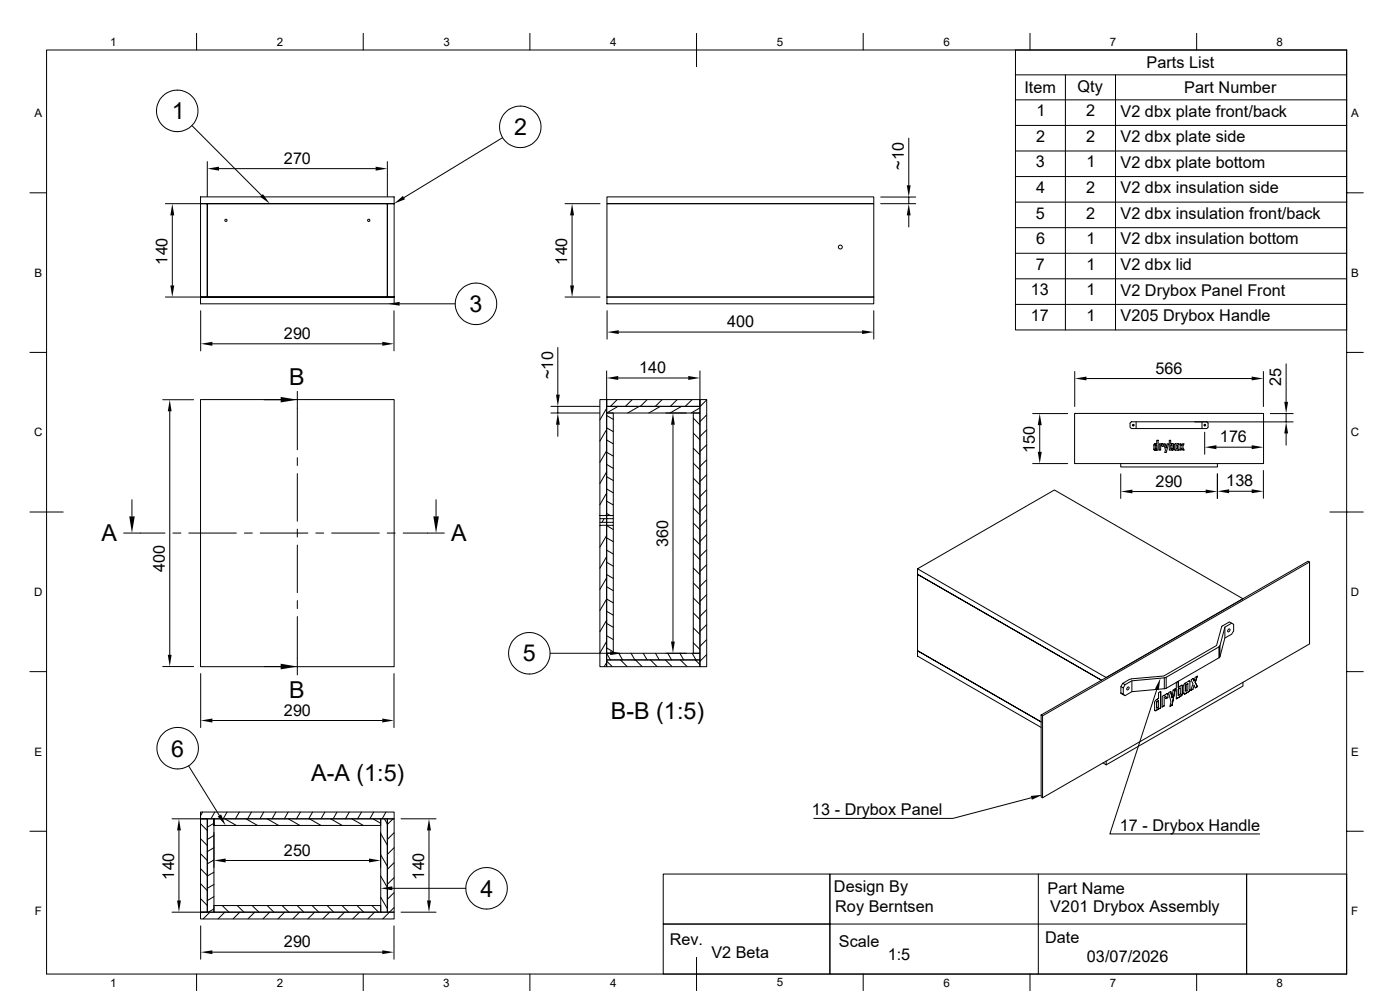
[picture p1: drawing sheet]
<svg xmlns="http://www.w3.org/2000/svg" width="420mm" height="297mm" viewBox="0 0 420 297" stroke-linecap="round" stroke-linejoin="round" font-family="sans-serif">
<g fill="none" stroke="#000" stroke-width=".3">
<path d="M14 15h390v276.9h-390zM59 10v5M109 10v5M159 10v5M209 10v10M259 10v5M309 10v5M359 10v5M404 15h-99.4v83.9h99.4M57.6 37.7l20.9 20.9M304.6 22.4h99.4M304.6 29.9h99.4"/>
<path d="M304.6 37.6h99.4M319.6 22.4v76.5M334.6 22.4v76.5M9 57.8h5M60.2 59h58v2h-58zM62.2 48.4v10.5M65.7 50.5h47M116.2 48.4v10.5M150.7 41.3l-29.5 17.9M182.1 59h80v2h-80zM264.2 59.1h10.5M272.6 41.4v14.1"/>
<path d="M272.6 59.1v1.9M304.6 45.3h99.4M304.6 52.9h99.4M404 57.8h5M49.6 61h12.6v28h-2v-28M51.7 64.6v21M62.2 61h54v28h2v-28h-2v28h-54zM169.5 61h10.5M171.6 64.6v21M182.1 61h80v28h-80zM264.2 61h10.5M272.6 64.6v3.4"/>
<path d="M304.6 60.6h99.4M304.6 68.2h99.4M304.6 75.9h99.4M49.6 89h10.5M60.2 89h58v2.1h-58zM60.2 93.1v12.1M118.2 93.1v12.1M119.9 91.1h16.6M169.5 89h10.5M182.1 89h80v2.1h-80zM182.1 93.1v8.5M185.6 99.5h73"/>
<path d="M262.1 93.1v8.5M304.6 83.6h99.4M304.6 91.2h99.4M9 105.6h5M48.8 119.8h9.3M60.2 119.8h58v80h-58zM63.7 103h51M79.2 119.8h5M89.2 117.3v17.5M167.3 104.1v14.2M180 119.8h2v35.6v-.9h-2zM182 119.8h28v2h-28z"/>
<path d="M182 111.2v10.5M185.1 119.8l-2 2M185.5 113.3h21M189.6 119.8l-2 2M194.1 119.8l-2 2M198.6 119.8l-2 2M203.1 119.8l-2 2M207.6 119.8l-2 2M210 119.8h2v80h-2zM210 111.2v10.5M212 119.9l-2 2M322.4 111.3v10.5"/>
<path d="M325.9 113.5h49.6M379 111.3v10.5M385.8 109.1v11.3M404 105.6h5M50.9 123.3v73M89.2 137.2v2.3M165.3 123.8h14.6M165.3 121.8h14.6M167.3 121.8v2M167.3 127.3v3.5M182 122.4l-2 3.5M182 128.7l-2 3.5"/>
<path d="M182 135.1l-2 3.5M182 139.2l2 1.2M182 135.6l2 1.1M182 131.9l2 1.1M182 128.2l2 1.2M182 124.5l2 1.2M182 121.8h28v2h-28zM182 123.8h2v30.7h-2zM185.4 121.8l-3.4 2M191.8 121.8l-3.5 2M198.1 121.8l-3.5 2M199.8 123.8h6.1"/>
<path d="M201.9 127.3v65M204.5 121.8l-3.5 2M208 138.8l2 2M208 134.3l2 2M208 129.8l2 2M208 125.3l2 2M208 123.8h2v72h-2zM210 122.3l-2.7 1.5M212 124.4l-2 2M212 137.8l-2 2M212 128.9l-2 2M212 133.3l-2 2"/>
<path d="M309.8 124h10.5M309.8 138.9h10.5M311.9 127.4v8M322.4 123.9h56.7v15h-56.7zM336.2 138.9v1.1h29v-1.1M339.4 126.4h22.6l.4 .4v1.2l-.4 .4h-22.6l-.4-.4v-1.2zM340.8 126.4v2M346.6 133.4l.4-.1-.1 1.3-.3-.1zM347 132h.4v2.9l-.9 .1-.3-.3v-1.4l.2-.3h.6zM347.8 133h.9l.3 .2v.6h-.4v-.5h-.4v1.6h-.4zM349.1 133h.5l.2 1.3 .3-1.3h.5l-.7 2.6h-.5l.2-.7zM350.8 132h.4v1.1h.8v1.6l-.2 .2h-1z"/>
<path d="M351.2 133.4h.4l-.1 1.2h-.3zM352.4 133.1h1.2v1.8l-1.2-.1zM352.8 133.3h.4v1.3h-.4zM353.9 133h.4l.2 .6 .3-.6h.4l-.4 .9 .5 1h-.5l-.3-.6-.2 .6h-.4l.4-1zM358.4 126.4h29.5M360.6 126.4v2M361.4 129.5v6.6M364.9 134h10.6M381.1 124h6.8M385.8 124v2.4M385.8 129.9v3.5M9 153.5h10"/>
<path d="M39.6 149.8v5M49.5 159.8h-12.4M51.9 159.8h2.4M56.6 159.8h14.3M73.3 159.8h2.4M78.1 159.8h14.3M89.2 141.9v14.3M89.2 158.6v2.4M94.7 159.8h2.4M99.5 159.8h14.3M116.2 159.8h2.3M120.9 159.8h12.4"/>
<path d="M130.8 149.8v5M180 157.4h2v42.4h-2zM180 155.4h2v1.1h-2zM180 154.5v.9M180 156.5v.9M180.1 157.4l-.1 .2M181.2 155.4l-.6 1.1M182 141.4l-2 3.5M182 147.8l-2 3.5M182 154.1l-.3 .4M182 157.5l2 1.2M182 153.9l1.1 .6"/>
<path d="M182 150.2l2 1.1M182 146.6l2 1.1M182 142.9l2 1.1M182 156.5v.9M182 157.4h2v38.4h-2zM182 155.4h2v1.1h-2zM184 156.5v.9M184 154.5v.9M208 156.8l2 1.9M208 152.3l2 2M208 147.8l2 2M208 143.3l2 2"/>
<path d="M212 142.3l-2 2M212 146.8l-2 2M212 151.3l-2 2M212 155.8l-2 2M336.2 142v7.4M339.7 147.3h22M365.2 142v7.4M368.7 147.2h6.8M379 141v8.4M398.9 153.5h10.1M89.2 163.4v14.2M182 160.5l-2 3.5"/>
<path d="M182 166.8l-2 3.5M182 173.2l-2 3.5M182 175.9l2 1.1M182 172.2l2 1.2M182 168.5l2 1.2M182 164.9l2 1.1M182 161.2l2 1.1M208 179.2l2 2M208 174.7l2 2M208 170.2l2 2M208 165.7l2 2M208 161.2l2 2"/>
<path d="M212 164.8l-2 2M212 173.8l-2 2M212 178.3l-2 2M212 160.3l-2 2M212 169.3l-2 2M275.3 170.5l41-23.6 56.6 32.6-41 23.6-56.6-32.6v1.6l55.2 31.8-55.2-31.8v22.9l37 21.4-37-21.4v1.6l37 21.4M392.9 168.4l-.5-.2-80.1 46.1M48.8 199.8h9.3M79.2 199.8h5M89.2 184.8v17.5M89.2 180v2.4M165.1 195.8h17.9"/>
<path d="M182 198.1l1.6 1.7M182 185.9l-2 3.5M182 192.2l-2 3.5M182 198.6l-.7 1.2M182 195.8l1.1 2M182 194.2l2 1.2M182 190.5l2 1.2M182 186.9l2 1.1M182 183.2l2 1.2M182 197.8h28v2h-28zM182 195.8h28v2h-28zM184 180.7l-2-1.2-2 3.5"/>
<path d="M185.6 195.8l1.2 2M186.1 197.8l2 2M189.3 195.8l1.2 2M190.6 197.8l2 2M193 195.8l1.1 2M195.1 197.8l2 2M196.6 195.8l1.2 2M199.6 197.8l2 2M199.8 195.8h6.1M200.3 195.8l1.2 2M204 195.8l1.1 2M204.1 197.8l2 2"/>
<path d="M207.6 195.8l1.2 2M208 192.7l2 1.9M208 188.2l2 2M208 183.7l2 2M208.6 197.8l1.4 1.4M212 182.8l-2 1.9M212 187.2l-2 2M212 191.7l-2 2M212 196.2l-2 2M365.9 193.5l-.3 .3M365.9 196.8l-.3 .3M367.5 188v3.2"/>
<path d="M368.6 188.5h.2a.42 .42 0 0 1 .1 .6 .42 .42 0 0 1-.6 0zM369.5 186.8l-2 1.2-1.5 5.5v3.3l1.5-5.6 2-1.1 .6-1v-2l-1.3-.7-2.2 1.3-1.6 5.8-15.9 9.1-9.7 .9-.5 .2M9 201.3h5M60.2 201.9v16.2M63.7 215.9h51M118.2 201.9v16.2M312.3 214.3v24.5l.5 .3M312.3 214.3l.5 .2M312.8 214.5l80.1-46.1v24.6l-80.1 46.1zM336.3 205.8v1.9M336.8 204.8l-.5 1 .7 .4M337 206.2v2l.5 .3"/>
<path d="M337.5 205.2l-.5 1M338.4 205.9h.1a.42 .42 0 0 1 .1 .6 .42 .42 0 0 1-.6 0zM339.6 204v3.3M346.9 212.9l-.4 .1M347 212v-1.5v1.5M347 210.5l.2-.4-.2 .4M347 212.2h.1M347 212v.2M347 206.6l-14 43.3h44.9M347.2 210.1l.4-.2zM347.6 209.9v2l-.5 .3-.1-.2M347.6 212.4l-.7 .5"/>
<path d="M347.6 212.4l-.8 .5M347.6 212.4l.6-.3-.6 .4M348.2 207.3v4.8v-4.9l-.6 .4v1.7l-.8 .5-.4 .6 .1 2.6M349.2 209v2.5zM349.2 209l.6-.3zM349.3 208.4l-.6 .3v3.2l.6-.4-.6 .4M349.3 203.2v3.2M349.3 206.4l-9.7 .9-2.1 1.2-1.2-.8 .7 .5M349.3 203.2l-9.7 .8-2.1 1.2-.7-.4 2-1.2M349.8 208.7v.7l.6-.4-.6 .4M349.8 203l-.5 .2M349.8 206.2l-.5 .2"/>
<path d="M349.8 203l15.9-9.1v3.2l-15.9 9.2zM350.3 207.9l.1 .2-.1-.2h-.3l-.7 .6M350.4 208.1v.9zM351.2 207.3l.4 1.8M351.6 209.1l-.4-1.9-.6 .4 .7 2.8-.3 1.3 .6-.4-.6 .4M351.9 210h.1M352.6 206.5l-.7 .3-.3 2.3M352.6 206.5l-1 4.8zM353.5 206.5l.6-.3zM354.1 206.2v1.9l-.6 .4v-2v2M354.2 208.7l.3-.4zM354.6 205.4l.1 .2"/>
<path d="M354.7 205.6v2.2M354.7 205.6l-.2-.2-1 .6v-1.8l-.6 .4v4.9l1.2-.8-1.2 .7M354.7 207.8l-.2 .5M355.5 207.9l-.3 .1M355.5 207.9l1.1-.6zM355.7 205.2l.7-.3-.6 .3M355.7 205.2l.1 2zM356.4 204.9v1.9l-.6 .4M356.6 207.3l.4-.6-.4 .6M356.9 204.1l.1 .2-.3-.2-1.5 .9-.1 2.7 .1 .3 .3-.1M357 204.3v2.4zM357.9 203.4l-.6 .4 .6 1.1-.7 2 .7-.4-.7 .4"/>
<path d="M358.2 204.1l-.3-.7 .3 .7 .3-1.1 .7-.4-.6 2M358.2 205.4l-.3 1.1zM358.2 205.4l.4 .8 .6-.4-.6 .4M358.6 204.6l.6 1.2M358.6 204.5l.6 1.3M359.2 202.6l-.6 2M372.9 204.5v1.1l-41 23.6v-1.1M404 201.3h5M56.6 229.6l9.2 14.8M309.4 239.1l-23.5 6.2h-41.8M330.9 228.6l1 .6M9 249.1h5"/>
<path d="M51.6 245.4h10.5M53.7 248.9v21M60.2 245.4h2v28h-2zM60.2 243.4h58v2h-58zM60.2 255.9l2 2M60.2 251.4l2 2M60.2 246.9l2 2M60.8 243.4l-.6 1M62.2 245.4h52v2h-50v-2v28h-2zM64.2 249.5v10.5M64.2 246.8l-2 1.1M64.2 250.4l-2 1.2"/>
<path d="M64.2 254.1l-2 1.1M64.2 257.7l-2 1.2M64.2 247.2l.4 .2M64.4 243.4l-1.1 2M67.4 245.4l3.5 2M67.7 257.9h43M68.1 243.4l-1.1 2M71.8 243.4l-1.2 2M73.8 245.4l3.5 2M75.4 243.4l-1.1 2M79.1 243.4l-1.1 2M80.1 245.4l3.5 2"/>
<path d="M82.8 243.4l-1.2 2M86.4 243.4l-1.1 2M86.5 245.4l3.5 2M90.1 243.4l-1.2 2M92.8 245.4l3.5 2M93.8 243.4l-1.2 2M97.5 243.4l-1.2 2M99.2 245.4l3.5 2M101.1 243.4l-1.2 2M104.8 243.4l-1.2 2M105.5 245.4l3.5 2M108.5 243.4l-1.2 2"/>
<path d="M111.9 245.4l2.3 1.3M112.1 243.4l-1.1 2M114.2 249.5v10.5M114.2 256.2l2 3.4M114.2 249.8l2 3.5M114.2 245.4h2v28h-2zM115.3 245.4l.9 1.5M115.8 243.4l-1.2 2M116.2 245.4h2v28h-2zM117.9 245.4l-1.7 1.7M118.2 249.6l-2 2M118.2 254.1l-2 2"/>
<path d="M118.2 258.6l-2 2M120.3 245.4h10.5M128.7 248.9v21M404 249.1h5M51.6 273.4h10.5M60.2 273.4h58v2h-58zM60.2 277.5v10M60.2 269.4l2 2M60.2 264.9l2 2M60.2 260.4l2 2M62.9 273.4l-1.9 2M64.2 271.4h50v2h-50z"/>
<path d="M64.2 261.4l-2 1.2M64.2 265.1l-2 1.1M64.2 268.7l-2 1.2M64.2 272.4l-1.7 1M64.2 273.4h.1M66.7 271.4l2 2M67.4 273.4l-2 2M71.2 271.4l2 2M71.9 273.4l-2 2M75.6 271.4l2.1 2M76.4 273.4l-2 2M80.1 271.4l2.1 2"/>
<path d="M80.9 273.4l-2 2M84.6 271.4l2.1 2M85.4 273.4l-2 2M89.2 271.4l1.9 2M89.9 273.4l-2 2M93.6 271.4l2 2M94.4 273.4l-2 2M98.1 271.4l2 2M98.9 273.4l-2 2M102.6 271.4l2 2M103.4 273.4l-2.1 2M107.1 271.4l2 2"/>
<path d="M107.9 273.4l-2.1 2M111.6 271.4l2 2M112.4 273.4l-2 2M114.2 268.9l2 3.4M114.2 262.5l2 3.5M117.7 266.2h22M118.2 277.5v10M118.2 263.1l-2 1.9M118.2 267.5l-2 2M118.2 272l-3.3 3.4M120.3 273.4h10.5M199 276.9h50v15h-50z"/>
<path d="M249 262h125v29.9h-125zM249 276.9h-50v-14.9h50v14.9h125M311.5 262v29.9M374 262h30v29.9h-30zM59 291.9v5M63.7 285.4h51M109 291.9v5M159 291.9v5M209 286.9v10M259 291.9v5M309 291.9v5M359 291.9v5"/>
<circle cx="53.2" cy="33.2" r="6.2"/>
<circle cx="156.1" cy="38" r="6.2"/>
<circle cx="67.8" cy="66" r=".34"/>
<circle cx="110.6" cy="66" r=".34"/>
<circle cx="252.1" cy="74" r=".59"/>
<circle cx="142.8" cy="91.1" r="6.2"/>
<circle cx="340" cy="127.4" r=".16"/>
<circle cx="340" cy="127.4" r=".25"/>
<circle cx="361.4" cy="127.4" r=".16"/>
<circle cx="361.4" cy="127.4" r=".25"/>
<circle cx="158.8" cy="195.8" r="6.2"/>
<circle cx="53.3" cy="224.2" r="6.2"/>
<circle cx="146" cy="266.2" r="6.2"/>
</g>
<g fill="#000">
<path d="M62.2 50.5l3.5-.5v1.1zM78.9 58.2l2 2.8-2.8-2zM112.7 50l3.5 .5-3.5 .6zM118.2 61l2.7-2.3 .6 1zM272 55.5h1.2l-.6 3.6zM51.7 61l.6 3.6h-1.2zM171.6 61l.6 3.6h-1.2zM272.6 61l.6 3.6h-1.2zM51.1 85.6h1.2l-.6 3.4zM116.4 91.1l3.5-.6v1.1zM171 85.6h1.2l-.6 3.4zM182.1 99.5l3.5-.5v1.1z"/>
<path d="M258.6 99l3.5 .5-3.5 .6zM60.2 103l3.5-.6v1.2zM84.2 119l5 .8-5 .8zM114.7 102.4l3.5 .6-3.5 .6zM166.8 118.3h1.1l-.6 3.5zM182 113.3l3.5-.6v1.2zM206.5 112.7l3.5 .6-3.5 .6zM322.4 113.5l3.5-.6v1.1zM375.5 112.9l3.5 .6-3.5 .5zM50.9 119.8l.6 3.5h-1.2zM167.3 123.8l.6 3.5h-1.1zM201.9 123.8l.5 3.5h-1.1z"/>
<path d="M311.9 124l.6 3.4h-1.2zM311.3 135.4h1.2l-.6 3.5zM361.4 134l3.5-.6v1.2zM375.5 133.4l3.5 .6-3.5 .6zM385.8 126.4l.6 3.5h-1.1zM385.3 120.4h1.1l-.6 3.6zM38.8 154.8h1.6l-.8 5zM130 154.8h1.7l-.9 5zM336.2 147.3l3.5-.6v1.2zM361.7 146.7l3.5 .6-3.5 .6zM365.2 147.2l3.5-.6v1.2zM375.5 146.6l3.5 .6-3.5 .6z"/>
<path d="M50.3 196.3h1.2l-.6 3.5zM84.2 198.9l5 .9-5 .8zM183 195.2l3.6 .6-3.6 .5zM201.3 192.3h1.1l-.5 3.5zM60.2 215.9l3.5-.6v1.2zM114.7 215.3l3.5 .6-3.5 .6zM348.1 203.3l-.5 3.5-1.1-.4zM309.2 238.5l3.6-.3-3.3 1.5zM53.7 245.4l.6 3.5h-1.2zM65.3 244.7l1-.6 1.4 3.3zM64.2 257.9l3.5-.6v1.2zM110.7 257.3l3.5 .6-3.5 .6z"/>
<path d="M128.7 245.4l.6 3.5h-1.2zM53.1 269.9h1.2l-.6 3.5zM114.2 266.2l3.5-.6v1.2zM128.1 269.9h1.2l-.6 3.5zM60.2 285.4l3.5-.6v1.2zM114.7 284.8l3.5 .6-3.5 .6z"/>
</g>
<g font-size="7">
<text x="51.5" y="35.8">1</text>
<text x="154.2" y="40.6">2</text>
<text x="140.8" y="93.5">3</text>
<text x="86.8" y="115.3">B</text>
<text x="30.4" y="162.3">A</text>
<text x="135.4" y="162.3">A</text>
<text x="156.8" y="198.2">5</text>
<text x="86.8" y="209.3">B</text>
<text x="183.3" y="215.5">B-B (1:5)</text>
<text x="51.4" y="226.7">6</text>
<text x="93.3" y="234">A-A (1:5)</text>
<text x="144.1" y="268.7">4</text>
</g>
<g font-size="4.9">
<text x="344" y="20.4">Parts List</text>
<text x="307.3" y="27.9">Item</text>
<text x="323.3" y="27.4">Qty</text>
<text x="355.2" y="27.9">Part Number</text>
<text x="310.9" y="34.8">1</text>
<text x="325.8" y="34.8">2</text>
<text x="336.1" y="35">V2 dbx plate front/back</text>
<text x="310.8" y="42.5">2</text>
<text x="325.9" y="42.5">2</text>
<text x="336.1" y="42.6">V2 dbx plate side</text>
<text x="85.2" y="49.1">270</text>
<text x="271.1" y="50.8" transform="rotate(-90 271.1 50.8)">~10</text>
<text x="310.8" y="50.2">3</text>
<text x="326" y="50.2">1</text>
<text x="336.1" y="50.2">V2 dbx plate bottom</text>
<text x="310.9" y="57.8">4</text>
<text x="325.8" y="57.8">2</text>
<text x="336.1" y="57.9">V2 dbx insulation side</text>
<text x="310.8" y="65.5">5</text>
<text x="325.9" y="65.5">2</text>
<text x="336.1" y="65.6">V2 dbx insulation front/back</text>
<text x="310.8" y="73.2">6</text>
<text x="325.9" y="73.2">1</text>
<text x="336.1" y="73.2">V2 dbx insulation bottom</text>
<text x="50.2" y="79.3" transform="rotate(-90 50.2 79.3)">140</text>
<text x="170.1" y="79.3" transform="rotate(-90 170.1 79.3)">140</text>
<text x="310.8" y="80.8">7</text>
<text x="326" y="80.8">1</text>
<text x="336.1" y="80.9">V2 dbx lid</text>
<text x="309.2" y="88.5">13</text>
<text x="325.9" y="88.5">1</text>
<text x="336.1" y="88.6">V2 Drybox Panel Front</text>
<text x="85.2" y="101.6">290</text>
<text x="218.1" y="98.1">400</text>
<text x="309.2" y="96.1">17</text>
<text x="325.9" y="96.1">1</text>
<text x="336.1" y="96.3">V205 Drybox Handle</text>
<text x="165.9" y="113.6" transform="rotate(-90 165.9 113.6)">~10</text>
<text x="191.7" y="111.8">140</text>
<text x="346.6" y="112">566</text>
<text x="384.4" y="115.7" transform="rotate(-90 384.4 115.7)">25</text>
<text x="310.4" y="135.7" transform="rotate(-90 310.4 135.7)">150</text>
<text x="366" y="132.6">176</text>
<text x="346.7" y="145.8">290</text>
<text x="367.9" y="145.8">138</text>
<text x="200.4" y="163.8" transform="rotate(-90 200.4 163.8)">360</text>
<text x="49.4" y="171.4" transform="rotate(-90 49.4 171.4)">400</text>
<text x="85.2" y="214.5">290</text>
<text x="243.6" y="244.2">13 - Drybox Panel</text>
<text x="335.9" y="248.9">17 - Drybox Handle</text>
<text x="85.2" y="256.4">250</text>
<text x="52.2" y="263.6" transform="rotate(-90 52.2 263.6)">140</text>
<text x="127.2" y="263.6" transform="rotate(-90 127.2 263.6)">140</text>
<text x="250.1" y="267.3">Design By</text>
<text x="314.2" y="268">Part Name</text>
<text x="250.5" y="273.3">Roy Berntsen</text>
<text x="315.1" y="273.3">V201 Drybox Assembly</text>
<text x="85.2" y="283.9">290</text>
<text x="200.9" y="283.1">Rev.</text>
<text x="213.4" y="287">V2 Beta</text>
<text x="251.6" y="283.8">Scale</text>
<text x="266.3" y="287.8">1:5</text>
<text x="313.5" y="282.7">Date</text>
<text x="326.1" y="288.4">03/07/2026</text>
</g>
<g font-size="3.5">
<text x="33" y="13.7">1</text>
<text x="83" y="13.7">2</text>
<text x="133" y="13.7">3</text>
<text x="183" y="13.7">4</text>
<text x="233" y="13.7">5</text>
<text x="283" y="13.7">6</text>
<text x="333" y="13.7">7</text>
<text x="383" y="13.7">8</text>
<text x="10.3" y="35.1">A</text>
<text x="405.3" y="35.1">A</text>
<text x="10.3" y="83">B</text>
<text x="405.3" y="83">B</text>
<text x="10.2" y="130.8">C</text>
<text x="405.2" y="130.8">C</text>
<text x="10.2" y="178.6">D</text>
<text x="405.2" y="178.6">D</text>
<text x="10.3" y="226.4">E</text>
<text x="405.3" y="226.4">E</text>
<text x="10.4" y="274.3">F</text>
<text x="405.4" y="274.3">F</text>
<text x="33" y="295.7">1</text>
<text x="83" y="295.7">2</text>
<text x="133" y="295.7">3</text>
<text x="183" y="295.7">4</text>
<text x="233" y="295.7">5</text>
<text x="283" y="295.7">6</text>
<text x="333" y="295.7">7</text>
<text x="383" y="295.7">8</text>
</g>
</svg>
